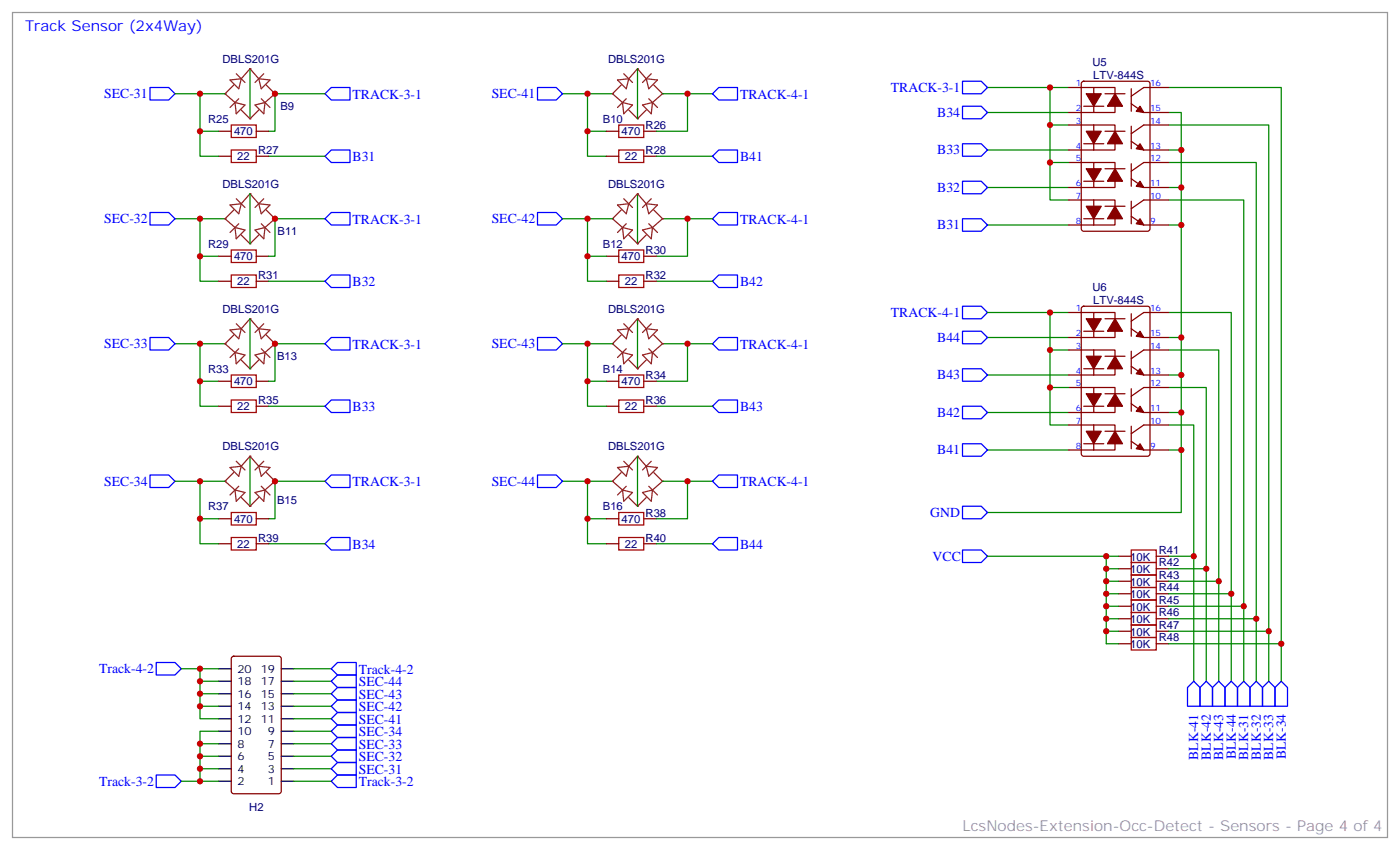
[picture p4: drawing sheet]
<svg xmlns="http://www.w3.org/2000/svg" width="395mm" height="240mm" viewBox="0 0 395 240" stroke-linecap="round" stroke-linejoin="round" font-family="sans-serif">
<path d="M158.7 26.5h14.2M278.7 31.8h22.9M329.8 31.8h3.6v31.7h-3.6M329.8 35.3h28.3v157M329.8 24.7h31.8v167.6M278.7 42.3h22.9M329.8 45.9h24.7v146.4M329.8 56.4h21.2v135.9M329.8 52.9h3.6M329.8 42.3h3.6" fill="none" stroke="#008700" stroke-width=".35"/>
<path d="M349.2 194l1.8-1.7 1.8 1.7v5.3h-3.6zM354.5 192.3l1.8 1.7v5.3h-3.5v-5.3zM356.3 194l1.8-1.7 1.7 1.7v5.3h-3.5zM359.8 194l1.8-1.7 1.8 1.7v5.3h-3.6z" fill="none" stroke="#00f" stroke-width=".35"/>
<path d="M174.3 22.6l3.1-.4-.7 2.8zM175.3 24l-2.4 2.5 2.8 2.4M175.7 28.9l2.8 .7-2.5 2.5zM176 20.8l2.5 2.5M176.7 27.9l-2.4 2.4M177.4 22.2l2.5-2.8 2.5 2.8M177.4 31l2.5 2.5 2.5-2.5M181.3 29.6l2.8-.7-.3 3.2zM182.4 22.2l3.2 .4-2.5 2.4zM183.1 27.9l2.5 2.4M183.8 20.8l-2.5 2.5M184.5 24l2.5 2.5-2.9 2.4" fill="none" stroke="#8c2424" stroke-width=".35"/>
<g fill="#8c2424">
<circle cx="187" cy="26.5" r=".18"/>
<circle cx="179.9" cy="19.4" r=".18"/>
<circle cx="172.9" cy="26.5" r=".18"/>
<circle cx="179.9" cy="33.5" r=".18"/>
</g>
<g fill="none" stroke="#008700" stroke-width=".35">
<path d="M179.9 19.4v14.1M165.8 26.5v17.6h5.3M165.8 37h5.3M187 26.5h14.1M194 26.5v10.5h-8.8M278.7 24.7h17.6M296.3 35.3v21.1h5.3M301.6 24.7h-5.3v10.6h5.3M179.9 54.7v14.1M185.2 44.1h15.9M278.7 52.9h22.9M296.3 45.9h5.3"/>
<path d="M165.8 61.7v17.7h5.3M165.8 72.3h5.3M185.2 79.4h15.9M187 61.7h14.1M194 61.7v10.6h-8.8M278.7 63.5h22.9M333.4 63.5v63.5h-3.6M278.7 95.2h22.9M278.7 88.2h22.9M296.3 88.2v10.6h5.3M296.3 98.8v21.1h5.3M329.8 88.2h17.7v104.1"/>
<path d="M329.8 98.8h14.2v93.5M329.8 95.2h3.6M278.7 105.8h22.9M278.7 116.4h22.9M296.3 109.4h5.3M329.8 109.4h10.6v82.9M329.8 119.9h7.1v72.4M329.8 105.8h3.6M329.8 116.4h3.6M278.7 127h22.9M333.4 127v17.6h-54.7M278.7 157h33.5"/>
<path d="M315.7 157h-3.5v24.7h3.5M329.8 157h7.1M312.2 174.6h3.5M312.2 178.2h3.5M312.2 160.5h3.5M312.2 164h3.5M312.2 167.6h3.5M312.2 171.1h3.5M329.8 174.6h24.7M329.8 178.2h28.3M329.8 160.5h10.6M329.8 164h14.2"/>
<path d="M329.8 167.6h17.7M329.8 171.1h21.2M329.8 181.7h31.8"/>
</g>
<path d="M174.6 35.3h7.1v3.5h-7.1zM174.6 42.3h7.1v3.6h-7.1zM174.6 70.6h7.1v3.5h-7.1zM174.6 77.6h7.1v3.5h-7.1zM319.3 155.2h7v3.5h-7zM319.3 158.7h7v3.6h-7zM319.3 169.3h7v3.6h-7zM319.3 172.9h7v3.5h-7zM319.3 176.4h7v3.5h-7zM319.3 179.9h7v3.5h-7zM319.3 162.3h7v3.5h-7zM319.3 165.8h7v3.5h-7z" fill="none" stroke="#a10000" stroke-width=".35"/>
<g fill="none" stroke="#870000" stroke-width=".35">
<path d="M171.1 37h3.5M181.7 37h3.5M301.6 35.3h7.1M301.6 24.7h7.1M301.6 31.8h7.1M305.4 23.1l.5-.2h17.9l.7 .5 .1 41.2-.5 .6-18.2 .1-.7-.5v-41.2zM305.9 30h5.6M308.7 24.7h6v7.1h-6M308.7 35.3h6v7h-6M308.7 24.7v7.1M308.7 35.3v7M311.9 26.5h5.6"/>
<path d="M311.9 37h5.6M319.3 25v6.4M319.3 35.6v6.4M319.3 39.9l3.5 2.4h7M319.3 29.3l3.5 2.5h7M329.8 35.3h-7l-3.5 2.4M329.8 24.7h-7l-3.5 2.5M171.1 44.1h3.5M181.7 44.1h3.5M301.6 56.4h7.1M301.6 45.9h7.1M301.6 52.9h7.1"/>
<path d="M301.6 42.3h7.1M305.9 40.6h5.6M305.9 51.2h5.6M308.7 45.9h6v7h-6M308.7 56.4h6v7.1h-6M308.7 45.9v7M308.7 56.4v7.1M311.9 47.6h5.6M311.9 58.2h5.6M319.3 46.2v6.4M319.3 56.8v6.3M319.3 50.4l3.5 2.5h7"/>
<path d="M329.8 56.4h-7l-3.5 2.5M329.8 45.9h-7l-3.5 2.4M171.1 72.3h3.5M171.1 79.4h3.5M181.7 72.3h3.5M181.7 79.4h3.5M301.6 63.5h7.1M305.9 61.7h5.6M319.3 61l3.5 2.5h7M301.6 98.8h7.1M301.6 88.2h7.1M301.6 95.2h7.1"/>
<path d="M305.4 86.6l.5-.2h17.9l.7 .5 .1 41.2-.5 .6-18.2 .1-.7-.5v-41.2zM305.9 93.5h5.6M308.7 88.2h6v7h-6M308.7 98.8h6v7h-6M308.7 88.2v7M308.7 98.8v7M311.9 90h5.6M319.3 88.5v6.4M319.3 99.1v6.4M319.3 92.8l3.5 2.4h7M329.8 98.8h-7l-3.5 2.4M329.8 88.2h-7l-3.5 2.5"/>
<path d="M301.6 119.9h7.1M301.6 109.4h7.1M301.6 116.4h7.1M301.6 105.8h7.1M305.9 104.1h5.6M305.9 114.7h5.6M308.7 109.4h6v7h-6M308.7 119.9h6v7.1h-6M308.7 109.4v7M308.7 119.9v7.1M311.9 100.5h5.6M311.9 111.1h5.6"/>
<path d="M319.3 109.7v6.4M319.3 113.9l3.5 2.5h7M319.3 103.4l3.5 2.4h7M329.8 119.9h-7l-3.5 2.5M329.8 109.4h-7l-3.5 2.4M301.6 127h7.1M305.9 125.2h5.6M311.9 121.7h5.6M319.3 120.3v6.3M319.3 124.5l3.5 2.5h7M315.7 157h3.6M326.3 157h3.5"/>
<path d="M315.7 171.1h3.6M315.7 174.6h3.6M315.7 178.2h3.6M315.7 160.5h3.6M315.7 164h3.6M315.7 167.6h3.6M326.3 171.1h3.5M326.3 174.6h3.5M326.3 178.2h3.5M326.3 160.5h3.5M326.3 164h3.5M326.3 167.6h3.5"/>
<path d="M315.7 181.7h3.6M326.3 181.7h3.5"/>
</g>
<g fill="none" stroke="#00f" stroke-width=".35">
<path d="M151.7 24.7h5.3l1.7 1.8-1.7 1.7h-5.3zM201.1 26.5l1.7-1.8h5.3v3.5h-5.3zM271.6 22.9h5.3l1.8 1.8-1.8 1.8h-5.3zM271.6 30h5.3l1.8 1.8-1.8 1.7h-5.3zM151.7 60h5.3l1.7 1.7-1.7 1.8h-5.3zM201.1 44.1l1.7-1.8h5.3v3.6h-5.3zM271.6 51.2h5.3l1.8 1.7-1.8 1.8h-5.3zM271.6 40.6h5.3l1.8 1.7-1.8 1.8h-5.3zM201.1 61.7l1.7-1.7h5.3v3.5h-5.3zM201.1 79.4l1.7-1.8h5.3v3.5h-5.3zM271.6 61.7h5.3l1.8 1.8-1.8 1.8h-5.3zM271.6 86.4h5.3l1.8 1.8-1.8 1.8h-5.3z"/>
<path d="M271.6 93.5h5.3l1.8 1.7-1.8 1.8h-5.3zM271.6 104.1h5.3l1.8 1.7-1.8 1.8h-5.3zM271.6 114.7h5.3l1.8 1.7-1.8 1.8h-5.3zM271.6 125.2h5.3l1.8 1.8-1.8 1.8h-5.3zM271.6 142.9h5.3l1.8 1.7-1.8 1.8h-5.3zM271.6 155.2h5.3l1.8 1.8-1.8 1.7h-5.3zM335.1 194l1.8-1.7 1.8 1.7v5.3h-3.6zM338.7 194l1.7-1.7 1.8 1.7v5.3h-3.5zM342.2 194l1.8-1.7 1.7 1.7v5.3h-3.5zM345.7 194l1.8-1.7 1.7 1.7v5.3h-3.5z"/>
</g>
<g fill="#870000" stroke="#870000" stroke-width=".35">
<path d="M314.7 26.5l2.1 3.5h-4.2z"/>
<path d="M321.7 61.7l1.1 1.8-2.1-.4z"/>
<path d="M321.7 51.2l1.1 1.7-2.1-.3z"/>
<path d="M321.7 40.6l1.1 1.7-2.1-.3z"/>
<path d="M321.7 30l1.1 1.8-2.1-.4z"/>
<path d="M306.6 26.5h4.2l-2.1 3.5z"/>
<path d="M306.6 37h4.2l-2.1 3.6z"/>
<path d="M314.7 37l2.1 3.6h-4.2z"/>
<path d="M306.6 47.6h4.2l-2.1 3.6z"/>
<path d="M314.7 47.6l2.1 3.6h-4.2z"/>
<path d="M306.6 58.2h4.2l-2.1 3.5z"/>
<path d="M314.7 58.2l2.1 3.5h-4.2z"/>
<path d="M314.7 90l2.1 3.5h-4.2z"/>
<path d="M321.7 125.2l1.1 1.8-2.1-.4z"/>
<path d="M321.7 114.7l1.1 1.7-2.1-.3z"/>
<path d="M321.7 104.1l1.1 1.7-2.1-.3z"/>
<path d="M321.7 93.5l1.1 1.7-2.1-.3z"/>
<path d="M306.6 90h4.2l-2.1 3.5z"/>
<path d="M306.6 100.5h4.2l-2.1 3.6z"/>
<path d="M314.7 100.5l2.1 3.6h-4.2z"/>
<path d="M306.6 111.1h4.2l-2.1 3.6z"/>
<path d="M314.7 111.1l2.1 3.6h-4.2z"/>
<path d="M306.6 121.7h4.2l-2.1 3.5z"/>
<path d="M314.7 121.7l2.1 3.5h-4.2z"/>
</g>
<path d="M174.3 57.9l3.1-.4-.7 2.8zM175.3 59.3l-2.4 2.4 2.8 2.5M176 56.1l2.5 2.5M177.4 57.5l2.5-2.8 2.5 2.8M182.4 57.5l3.2 .4-2.5 2.4zM183.8 56.1l-2.5 2.5M184.5 59.3l2.5 2.4-2.9 2.5M175.7 64.2l2.8 .7-2.5 2.5zM176.7 63.1l-2.4 2.5M177.4 66.3l2.5 2.5 2.5-2.5M181.3 64.9l2.8-.7-.3 3.2zM183.1 63.1l2.5 2.5" fill="none" stroke="#8c2424" stroke-width=".35"/>
<g fill="#8c2424">
<circle cx="187" cy="61.7" r=".18"/>
<circle cx="179.9" cy="54.7" r=".18"/>
<circle cx="172.9" cy="61.7" r=".18"/>
<circle cx="179.9" cy="68.8" r=".18"/>
</g>
<path d="M158.7 61.7h14.2M165.8 97v17.7h5.3M179.9 90v14.1M187 97h14.1M194 97v10.6h-8.8M165.8 107.6h5.3M185.2 114.7h15.9" fill="none" stroke="#008700" stroke-width=".35"/>
<path d="M174.6 105.8h7.1v3.6h-7.1zM174.6 112.9h7.1v3.5h-7.1z" fill="none" stroke="#a10000" stroke-width=".35"/>
<path d="M171.1 107.6h3.5M171.1 114.7h3.5M181.7 107.6h3.5M181.7 114.7h3.5" fill="none" stroke="#870000" stroke-width=".35"/>
<path d="M151.7 95.2h5.3l1.7 1.8-1.7 1.8h-5.3zM201.1 97l1.7-1.8h5.3v3.6h-5.3zM201.1 114.7l1.7-1.8h5.3v3.5h-5.3z" fill="none" stroke="#00f" stroke-width=".35"/>
<path d="M174.3 93.1l3.1-.3-.7 2.8zM175.3 94.5l-2.4 2.5 2.8 2.5M175.7 99.5l2.8 .7-2.5 2.5zM176 91.4l2.5 2.4M176.7 98.4l-2.4 2.5M177.4 92.8l2.5-2.8 2.5 2.8M182.4 92.8l3.2 .3-2.5 2.5zM183.1 98.4l2.5 2.5M183.8 91.4l-2.5 2.4M184.5 94.5l2.5 2.5-2.9 2.5M177.4 101.6l2.5 2.5 2.5-2.5M181.3 100.2l2.8-.7-.3 3.2z" fill="none" stroke="#8c2424" stroke-width=".35"/>
<g fill="#8c2424">
<circle cx="187" cy="97" r=".18"/>
<circle cx="179.9" cy="90" r=".18"/>
<circle cx="172.9" cy="97" r=".18"/>
<circle cx="179.9" cy="104.1" r=".18"/>
</g>
<path d="M158.7 97h14.2M158.7 135.8h14.2" fill="none" stroke="#008700" stroke-width=".35"/>
<path d="M174.3 131.9l3.1-.3-.7 2.8zM175.3 133.3l-2.4 2.5 2.8 2.5M175.7 138.3l2.8 .7-2.5 2.5zM176 130.2l2.5 2.4M176.7 137.2l-2.4 2.5M177.4 131.6l2.5-2.8 2.5 2.8M181.3 139l2.8-.7-.3 3.2zM182.4 131.6l3.2 .3-2.5 2.5zM183.1 137.2l2.5 2.5M183.8 130.2l-2.5 2.4M184.5 133.3l2.5 2.5-2.9 2.5M177.4 140.4l2.5 2.5 2.5-2.5" fill="none" stroke="#8c2424" stroke-width=".35"/>
<g fill="#8c2424">
<circle cx="187" cy="135.8" r=".18"/>
<circle cx="179.9" cy="128.8" r=".18"/>
<circle cx="172.9" cy="135.8" r=".18"/>
<circle cx="179.9" cy="142.9" r=".18"/>
</g>
<path d="M56.4 135.8v17.7h5.3M70.6 128.8v14.1M91.7 135.8h-14.1v10.6h-1.8M165.8 135.8v17.7h5.3M179.9 128.8v14.1M187 135.8h14.1M194 135.8v10.6h-8.8M56.4 146.4h5.3M75.8 153.5h15.9M165.8 146.4h5.3M185.2 153.5h15.9" fill="none" stroke="#008700" stroke-width=".35"/>
<path d="M65.3 144.6h7v3.6h-7zM65.3 151.7h7v3.5h-7zM174.6 151.7h7.1v3.5h-7.1zM174.6 144.6h7.1v3.6h-7.1z" fill="none" stroke="#a10000" stroke-width=".35"/>
<path d="M61.7 153.5h3.6M61.7 146.4h3.6M72.3 153.5h3.5M72.3 146.4h3.5M171.1 153.5h3.5M171.1 146.4h3.5M181.7 153.5h3.5M181.7 146.4h3.5" fill="none" stroke="#870000" stroke-width=".35"/>
<path d="M42.3 134.1h5.3l1.8 1.7-1.8 1.8h-5.3zM91.7 135.8l1.8-1.7h5.3v3.5h-5.3zM151.7 134.1h5.3l1.7 1.7-1.7 1.8h-5.3zM201.1 135.8l1.7-1.7h5.3v3.5h-5.3zM93.5 151.7h5.3v3.5h-5.3l-1.8-1.7zM201.1 153.5l1.7-1.8h5.3v3.5h-5.3z" fill="none" stroke="#00f" stroke-width=".35"/>
<path d="M64.9 131.9l3.2-.3-.7 2.8zM66 133.3l-2.5 2.5 2.8 2.5M66.3 138.3l2.8 .7-2.4 2.5zM66.7 130.2l2.4 2.4M67.4 137.2l-2.5 2.5M68.1 131.6l2.5-2.8 2.4 2.8M72 139l2.8-.7-.4 3.2zM73 131.6l3.2 .3-2.5 2.5zM73.7 137.2l2.5 2.5M74.4 130.2l-2.4 2.4M75.1 133.3l2.5 2.5-2.8 2.5M68.1 140.4l2.5 2.5 2.4-2.5" fill="none" stroke="#8c2424" stroke-width=".35"/>
<g fill="#8c2424">
<circle cx="63.5" cy="135.8" r=".18"/>
<circle cx="70.6" cy="128.8" r=".18"/>
<circle cx="77.6" cy="135.8" r=".18"/>
<circle cx="70.6" cy="142.9" r=".18"/>
</g>
<path d="M49.4 97h14.1M49.4 135.8h14.1" fill="none" stroke="#008700" stroke-width=".35"/>
<path d="M64.9 93.1l3.2-.3-.7 2.8zM66 94.5l-2.5 2.5 2.8 2.5M66.3 99.5l2.8 .7-2.4 2.5zM66.7 91.4l2.4 2.4M67.4 98.4l-2.5 2.5M68.1 92.8l2.5-2.8 2.4 2.8M73 92.8l3.2 .3-2.5 2.5zM73.7 98.4l2.5 2.5M74.4 91.4l-2.4 2.4M75.1 94.5l2.5 2.5-2.8 2.5M68.1 101.6l2.5 2.5 2.4-2.5M72 100.2l2.8-.7-.4 3.2z" fill="none" stroke="#8c2424" stroke-width=".35"/>
<g fill="#8c2424">
<circle cx="63.5" cy="97" r=".18"/>
<circle cx="70.6" cy="90" r=".18"/>
<circle cx="77.6" cy="97" r=".18"/>
<circle cx="70.6" cy="104.1" r=".18"/>
</g>
<path d="M49.4 61.7h14.1M56.4 97v17.7h5.3M70.6 90v14.1M91.7 97h-14.1v10.6h-1.8M56.4 107.6h5.3M75.8 114.7h15.9" fill="none" stroke="#008700" stroke-width=".35"/>
<path d="M65.3 112.9h7v3.5h-7zM65.3 105.8h7v3.6h-7z" fill="none" stroke="#a10000" stroke-width=".35"/>
<path d="M61.7 114.7h3.6M61.7 107.6h3.6M72.3 114.7h3.5M72.3 107.6h3.5" fill="none" stroke="#870000" stroke-width=".35"/>
<path d="M42.3 95.2h5.3l1.8 1.8-1.8 1.8h-5.3zM91.7 97l1.8-1.8h5.3v3.6h-5.3zM91.7 114.7l1.8-1.8h5.3v3.5h-5.3z" fill="none" stroke="#00f" stroke-width=".35"/>
<path d="M64.9 57.9l3.2-.4-.7 2.8zM66 59.3l-2.5 2.4 2.8 2.5M66.7 56.1l2.4 2.5M68.1 57.5l2.5-2.8 2.4 2.8M73 57.5l3.2 .4-2.5 2.4zM74.4 56.1l-2.4 2.5M75.1 59.3l2.5 2.4-2.8 2.5M66.3 64.2l2.8 .7-2.4 2.5zM67.4 63.1l-2.5 2.5M68.1 66.3l2.5 2.5 2.4-2.5M72 64.9l2.8-.7-.4 3.2zM73.7 63.1l2.5 2.5" fill="none" stroke="#8c2424" stroke-width=".35"/>
<g fill="#8c2424">
<circle cx="63.5" cy="61.7" r=".18"/>
<circle cx="70.6" cy="54.7" r=".18"/>
<circle cx="77.6" cy="61.7" r=".18"/>
<circle cx="70.6" cy="68.8" r=".18"/>
</g>
<path d="M70.6 19.4v14.1M56.4 26.5v17.6h5.3M56.4 37h5.3M91.7 26.5h-14.1v10.5h-1.8M70.6 54.7v14.1M75.8 44.1h15.9M56.4 61.7v17.7h5.3M56.4 72.3h5.3M75.8 79.4h15.9M91.7 61.7h-14.1v10.6h-1.8" fill="none" stroke="#008700" stroke-width=".35"/>
<path d="M65.3 35.3h7v3.5h-7zM65.3 42.3h7v3.6h-7zM65.3 77.6h7v3.5h-7zM65.3 70.6h7v3.5h-7z" fill="none" stroke="#a10000" stroke-width=".35"/>
<path d="M61.7 37h3.6M72.3 37h3.5M61.7 44.1h3.6M72.3 44.1h3.5M61.7 79.4h3.6M61.7 72.3h3.6M72.3 79.4h3.5M72.3 72.3h3.5" fill="none" stroke="#870000" stroke-width=".35"/>
<path d="M42.3 24.7h5.3l1.8 1.8-1.8 1.7h-5.3zM91.7 26.5l1.8-1.8h5.3v3.5h-5.3zM42.3 60h5.3l1.8 1.7-1.8 1.8h-5.3zM91.7 44.1l1.8-1.8h5.3v3.6h-5.3zM91.7 79.4l1.8-1.8h5.3v3.5h-5.3zM91.7 61.7l1.8-1.7h5.3v3.5h-5.3z" fill="none" stroke="#00f" stroke-width=".35"/>
<path d="M64.9 22.6l3.2-.4-.7 2.8zM66 24l-2.5 2.5 2.8 2.4M66.3 28.9l2.8 .7-2.4 2.5zM66.7 20.8l2.4 2.5M67.4 27.9l-2.5 2.4M68.1 22.2l2.5-2.8 2.4 2.8M68.1 31l2.5 2.5 2.4-2.5M72 29.6l2.8-.7-.4 3.2zM73 22.2l3.2 .4-2.5 2.4zM73.7 27.9l2.5 2.4M74.4 20.8l-2.4 2.5M75.1 24l2.5 2.5-2.8 2.4" fill="none" stroke="#8c2424" stroke-width=".35"/>
<g fill="#8c2424">
<circle cx="63.5" cy="26.5" r=".18"/>
<circle cx="70.6" cy="19.4" r=".18"/>
<circle cx="77.6" cy="26.5" r=".18"/>
<circle cx="70.6" cy="33.5" r=".18"/>
</g>
<g fill="none" stroke="#008700" stroke-width=".35">
<path d="M49.4 26.5h14.1M51.2 188.7h5.2M56.4 199.3h5.3M56.4 195.8h5.3M61.7 192.3h-5.3v10.5h5.3M61.7 188.7h-5.3v3.6M82.9 199.3h10.6M82.9 195.8h10.6M82.9 192.3h10.6M82.9 188.7h10.6M56.4 213.4h5.3M56.4 209.9h5.3"/>
<path d="M56.4 217v3.5M61.7 206.4h-5.3v10.6h5.3M82.9 213.4h10.6M82.9 209.9h10.6M82.9 206.4h10.6M82.9 202.8h10.6M82.9 217h10.6M51.2 220.5h10.5M82.9 220.5h10.6"/>
</g>
<path d="M44.1 187h5.3l1.8 1.7-1.8 1.8h-5.3zM93.5 199.3l1.7-1.7h5.3v3.5h-5.3zM95.2 194h5.3v3.6h-5.3l-1.7-1.8zM95.2 190.5h5.3v3.5h-5.3l-1.7-1.7zM95.2 187h5.3v3.5h-5.3l-1.7-1.8zM44.1 218.7h5.3l1.8 1.8-1.8 1.7h-5.3zM95.2 211.7h5.3v3.5h-5.3l-1.7-1.8zM95.2 208.1h5.3v3.6h-5.3l-1.7-1.8zM95.2 204.6h5.3v3.5h-5.3l-1.7-1.7zM95.2 201.1h5.3v3.5h-5.3l-1.7-1.8zM95.2 215.2h5.3v3.5h-5.3l-1.7-1.7zM95.2 218.7h5.3v3.5h-5.3l-1.7-1.7z" fill="none" stroke="#00f" stroke-width=".35"/>
<path d="M65.5 185.4l.5-.2h12.7l.6 .4 .1 37.7-.5 .7h-12.9l-.7-.4v-37.7z" fill="none" stroke="#870000" stroke-width=".35"/>
<g fill="none" stroke="#000" stroke-width=".35">
<path d="M61.7 199.3h3.6M61.7 195.8h3.6M61.7 192.3h3.6M61.7 188.7h3.6M79.4 199.3h3.5M79.4 195.8h3.5M79.4 192.3h3.5M79.4 188.7h3.5M61.7 217h3.6M61.7 213.4h3.6M61.7 209.9h3.6M61.7 206.4h3.6"/>
<path d="M61.7 202.8h3.6M79.4 217h3.5M79.4 213.4h3.5M79.4 209.9h3.5M79.4 206.4h3.5M79.4 202.8h3.5M61.7 220.5h3.6M79.4 220.5h3.5"/>
</g>
<path d="M3.5 3.5h388.1v232.9h-388.1z" fill="none" stroke="#999" stroke-width=".35"/>
<g fill="#c00">
<circle cx="333.4" cy="95.2" r=".88"/>
<circle cx="333.4" cy="105.8" r=".88"/>
<circle cx="333.4" cy="116.4" r=".88"/>
<circle cx="336.9" cy="157" r=".88"/>
<circle cx="312.2" cy="160.5" r=".88"/>
<circle cx="312.2" cy="164" r=".88"/>
<circle cx="312.2" cy="167.6" r=".88"/>
<circle cx="312.2" cy="178.2" r=".88"/>
<circle cx="312.2" cy="174.6" r=".88"/>
<circle cx="312.2" cy="171.1" r=".88"/>
<circle cx="340.4" cy="160.5" r=".88"/>
<circle cx="344" cy="164" r=".88"/>
<circle cx="347.5" cy="167.6" r=".88"/>
<circle cx="351" cy="171.1" r=".88"/>
<circle cx="354.5" cy="174.6" r=".88"/>
<circle cx="358.1" cy="178.2" r=".88"/>
<circle cx="361.6" cy="181.7" r=".88"/>
<circle cx="296.3" cy="24.7" r=".88"/>
<circle cx="296.3" cy="88.2" r=".88"/>
<circle cx="333.4" cy="52.9" r=".88"/>
<circle cx="333.4" cy="42.3" r=".88"/>
<circle cx="333.4" cy="63.5" r=".88"/>
<circle cx="333.4" cy="127" r=".88"/>
<circle cx="312.2" cy="157" r=".88"/>
<circle cx="296.3" cy="35.3" r=".88"/>
<circle cx="296.3" cy="98.8" r=".88"/>
<circle cx="296.3" cy="45.9" r=".88"/>
<circle cx="296.3" cy="109.4" r=".88"/>
<circle cx="165.8" cy="26.5" r=".88"/>
<circle cx="165.8" cy="37" r=".88"/>
<circle cx="194" cy="26.5" r=".88"/>
<circle cx="194" cy="61.7" r=".88"/>
<circle cx="165.8" cy="72.3" r=".88"/>
<circle cx="165.8" cy="61.7" r=".88"/>
<circle cx="194" cy="97" r=".88"/>
<circle cx="165.8" cy="107.6" r=".88"/>
<circle cx="165.8" cy="97" r=".88"/>
<circle cx="165.8" cy="135.8" r=".88"/>
<circle cx="165.8" cy="146.4" r=".88"/>
<circle cx="194" cy="135.8" r=".88"/>
<circle cx="56.4" cy="146.4" r=".88"/>
<circle cx="56.4" cy="135.8" r=".88"/>
<circle cx="56.4" cy="97" r=".88"/>
<circle cx="56.4" cy="107.6" r=".88"/>
<circle cx="56.4" cy="61.7" r=".88"/>
<circle cx="56.4" cy="72.3" r=".88"/>
<circle cx="56.4" cy="37" r=".88"/>
<circle cx="56.4" cy="26.5" r=".88"/>
<circle cx="56.4" cy="195.8" r=".88"/>
<circle cx="56.4" cy="199.3" r=".88"/>
<circle cx="56.4" cy="192.3" r=".88"/>
<circle cx="56.4" cy="188.7" r=".88"/>
<circle cx="56.4" cy="209.9" r=".88"/>
<circle cx="56.4" cy="213.4" r=".88"/>
<circle cx="56.4" cy="217" r=".88"/>
<circle cx="56.4" cy="220.5" r=".88"/>
<circle cx="77.6" cy="26.5" r=".88"/>
<circle cx="77.6" cy="61.7" r=".88"/>
<circle cx="77.6" cy="97" r=".88"/>
<circle cx="77.6" cy="135.8" r=".88"/>
</g>
<text font-size="4.2" fill="#00f" x="7.1" y="8.8">Track Sensor (2x4Way)</text>
<text font-size="4.2" fill="#999" x="271.6" y="234.6">LcsNodes-Extension-Occ-Detect - Sensors - Page 4 of 4</text>
<g font-size="3.9" fill="#00f">
<text x="29.4" y="27.7">SEC-31</text>
<text x="99.5" y="27.9">TRACK-3-1</text>
<text x="138.8" y="27.7">SEC-41</text>
<text x="208.8" y="27.9">TRACK-4-1</text>
<text x="251.4" y="25.9">TRACK-3-1</text>
<text x="264.5" y="33">B34</text>
<text x="99.5" y="45.5">B31</text>
<text x="208.8" y="45.5">B41</text>
<text x="264.5" y="43.6">B33</text>
<text x="264.5" y="54.2">B32</text>
<text x="29.4" y="63">SEC-32</text>
<text x="99.5" y="63.1">TRACK-3-1</text>
<text x="138.8" y="63">SEC-42</text>
<text x="208.8" y="63.1">TRACK-4-1</text>
<text x="264.5" y="64.7">B31</text>
<text x="99.5" y="80.8">B32</text>
<text x="208.8" y="80.8">B42</text>
<text x="251.4" y="89.4">TRACK-4-1</text>
<text x="29.4" y="98.3">SEC-33</text>
<text x="99.5" y="98.4">TRACK-3-1</text>
<text x="138.8" y="98.3">SEC-43</text>
<text x="208.8" y="98.4">TRACK-4-1</text>
<text x="264.5" y="96.5">B44</text>
<text x="264.5" y="107.1">B43</text>
<text x="99.5" y="116.1">B33</text>
<text x="208.8" y="116.1">B43</text>
<text x="264.5" y="117.7">B42</text>
<text x="264.5" y="128.2">B41</text>
<text x="29.4" y="137.1">SEC-34</text>
<text x="99.5" y="137.2">TRACK-3-1</text>
<text x="138.8" y="137.1">SEC-44</text>
<text x="208.8" y="137.2">TRACK-4-1</text>
<text x="262.6" y="145.9">GND</text>
<text x="99.5" y="154.9">B34</text>
<text x="208.8" y="154.9">B44</text>
<text x="263.2" y="158.2">VCC</text>
<text x="27.9" y="190">Track-4-2</text>
<text x="101.2" y="190.1">Track-4-2</text>
<text x="101.2" y="197.2">SEC-43</text>
<text x="101.2" y="193.7">SEC-44</text>
<text x="101.2" y="200.7">SEC-42</text>
<text x="101.2" y="207.8">SEC-34</text>
<text x="101.2" y="204.2">SEC-41</text>
<text x="101.2" y="214.8">SEC-32</text>
<text x="101.2" y="211.3">SEC-33</text>
<text x="338.2" y="214.4" transform="rotate(-90 338.2 214.4)">BLK-41</text>
<text x="341.7" y="214.4" transform="rotate(-90 341.7 214.4)">BLK-42</text>
<text x="345.2" y="214.4" transform="rotate(-90 345.2 214.4)">BLK-43</text>
<text x="348.7" y="214.3" transform="rotate(-90 348.7 214.3)">BLK-44</text>
<text x="352.3" y="214.4" transform="rotate(-90 352.3 214.4)">BLK-31</text>
<text x="355.8" y="214.4" transform="rotate(-90 355.8 214.4)">BLK-32</text>
<text x="359.3" y="214.4" transform="rotate(-90 359.3 214.4)">BLK-33</text>
<text x="362.8" y="214.3" transform="rotate(-90 362.8 214.3)">BLK-34</text>
<text x="27.9" y="221.7">Track-3-2</text>
<text x="101.2" y="218.4">SEC-31</text>
<text x="101.2" y="221.9">Track-3-2</text>
</g>
<g font-size="3.2" fill="#000080">
<text x="62.8" y="17.6">DBLS201G</text>
<text x="171.6" y="17.6">DBLS201G</text>
<text x="308.3" y="18.7">U5</text>
<text x="308.5" y="22.2">LTV-844S</text>
<text x="58.7" y="34.7">R25</text>
<text x="79.1" y="31.1">B9</text>
<text x="170.1" y="34.7">B10</text>
<text x="66" y="38.2">470</text>
<text x="175.4" y="38.2">470</text>
<text x="182.2" y="36.4">R26</text>
<text x="67" y="45.2">22</text>
<text x="72.8" y="43.5">R27</text>
<text x="176.3" y="45.2">22</text>
<text x="182.2" y="43.5">R28</text>
<text x="62.8" y="52.9">DBLS201G</text>
<text x="171.6" y="52.9">DBLS201G</text>
<text x="58.7" y="69.9">R29</text>
<text x="78.3" y="66.4">B11</text>
<text x="170.1" y="69.9">B12</text>
<text x="182.2" y="71.7">R30</text>
<text x="66" y="73.5">470</text>
<text x="175.4" y="73.5">470</text>
<text x="67" y="80.5">22</text>
<text x="72.8" y="78.8">R31</text>
<text x="176.3" y="80.5">22</text>
<text x="182.2" y="78.8">R32</text>
<text x="308.3" y="82.2">U6</text>
<text x="62.8" y="88.2">DBLS201G</text>
<text x="171.6" y="88.2">DBLS201G</text>
<text x="308.5" y="85.7">LTV-844S</text>
<text x="78.2" y="101.7">B13</text>
<text x="58.7" y="105.2">R33</text>
<text x="170.1" y="105.2">B14</text>
<text x="182.2" y="107">R34</text>
<text x="66" y="108.8">470</text>
<text x="175.4" y="108.8">470</text>
<text x="67" y="115.8">22</text>
<text x="72.8" y="114">R35</text>
<text x="176.3" y="115.8">22</text>
<text x="182.2" y="114">R36</text>
<text x="62.8" y="127">DBLS201G</text>
<text x="171.6" y="127">DBLS201G</text>
<text x="78.2" y="142.3">B15</text>
<text x="58.7" y="144">R37</text>
<text x="66" y="147.6">470</text>
<text x="170.1" y="144">B16</text>
<text x="175.4" y="147.6">470</text>
<text x="182.2" y="145.8">R38</text>
<text x="67" y="154.6">22</text>
<text x="72.8" y="152.8">R39</text>
<text x="176.3" y="154.6">22</text>
<text x="182.2" y="152.8">R40</text>
<text x="319" y="158.2">10K</text>
<text x="319" y="161.7">10K</text>
<text x="327" y="156.3">R41</text>
<text x="327" y="159.9">R42</text>
<text x="319" y="165.3">10K</text>
<text x="327" y="163.4">R43</text>
<text x="327" y="166.9">R44</text>
<text x="319" y="172.3">10K</text>
<text x="319" y="168.8">10K</text>
<text x="327" y="170.4">R45</text>
<text x="327" y="174">R46</text>
<text x="319" y="175.8">10K</text>
<text x="319" y="179.4">10K</text>
<text x="327" y="177.5">R47</text>
<text x="319" y="182.9">10K</text>
<text x="327" y="181">R48</text>
<text x="70.4" y="228.9">H2</text>
</g>
<g font-size="3.2">
<text x="67" y="189.8">20</text>
<text x="73.6" y="189.8">19</text>
<text x="67" y="196.8">16</text>
<text x="67" y="193.3">18</text>
<text x="73.6" y="196.8">15</text>
<text x="73.6" y="193.3">17</text>
<text x="67" y="203.9">12</text>
<text x="67" y="200.4">14</text>
<text x="73.6" y="203.9">11</text>
<text x="73.6" y="200.4">13</text>
<text x="67" y="207.4">10</text>
<text x="75.6" y="207.4">9</text>
<text x="67" y="214.5">6</text>
<text x="67" y="211">8</text>
<text x="75.6" y="214.5">5</text>
<text x="75.6" y="211">7</text>
<text x="67" y="221.5">2</text>
<text x="67" y="218">4</text>
<text x="75.6" y="221.5">1</text>
<text x="75.6" y="218">3</text>
</g>
<g font-size="2.5" fill="#00f">
<text x="303.6" y="24.3">1</text>
<text x="324.6" y="24.3">16</text>
<text x="303.6" y="34.9">3</text>
<text x="303.6" y="31.4">2</text>
<text x="324.6" y="34.9">14</text>
<text x="324.6" y="31.4">15</text>
<text x="303.6" y="42">4</text>
<text x="324.6" y="42">13</text>
<text x="303.6" y="45.5">5</text>
<text x="324.6" y="45.5">12</text>
<text x="303.6" y="52.6">6</text>
<text x="324.6" y="52.6">11</text>
<text x="303.6" y="56.1">7</text>
<text x="324.6" y="56.1">10</text>
<text x="303.6" y="63.1">8</text>
<text x="324.6" y="63.1">9</text>
<text x="303.6" y="87.8">1</text>
<text x="324.6" y="87.8">16</text>
<text x="303.6" y="94.9">2</text>
<text x="324.6" y="94.9">15</text>
<text x="303.6" y="98.4">3</text>
<text x="324.6" y="98.4">14</text>
<text x="303.6" y="105.5">4</text>
<text x="324.6" y="105.5">13</text>
<text x="303.6" y="109">5</text>
<text x="324.6" y="109">12</text>
<text x="303.6" y="119.6">7</text>
<text x="303.6" y="116.1">6</text>
<text x="324.6" y="119.6">10</text>
<text x="324.6" y="116.1">11</text>
<text x="303.6" y="126.6">8</text>
<text x="324.6" y="126.6">9</text>
</g>
</svg>
